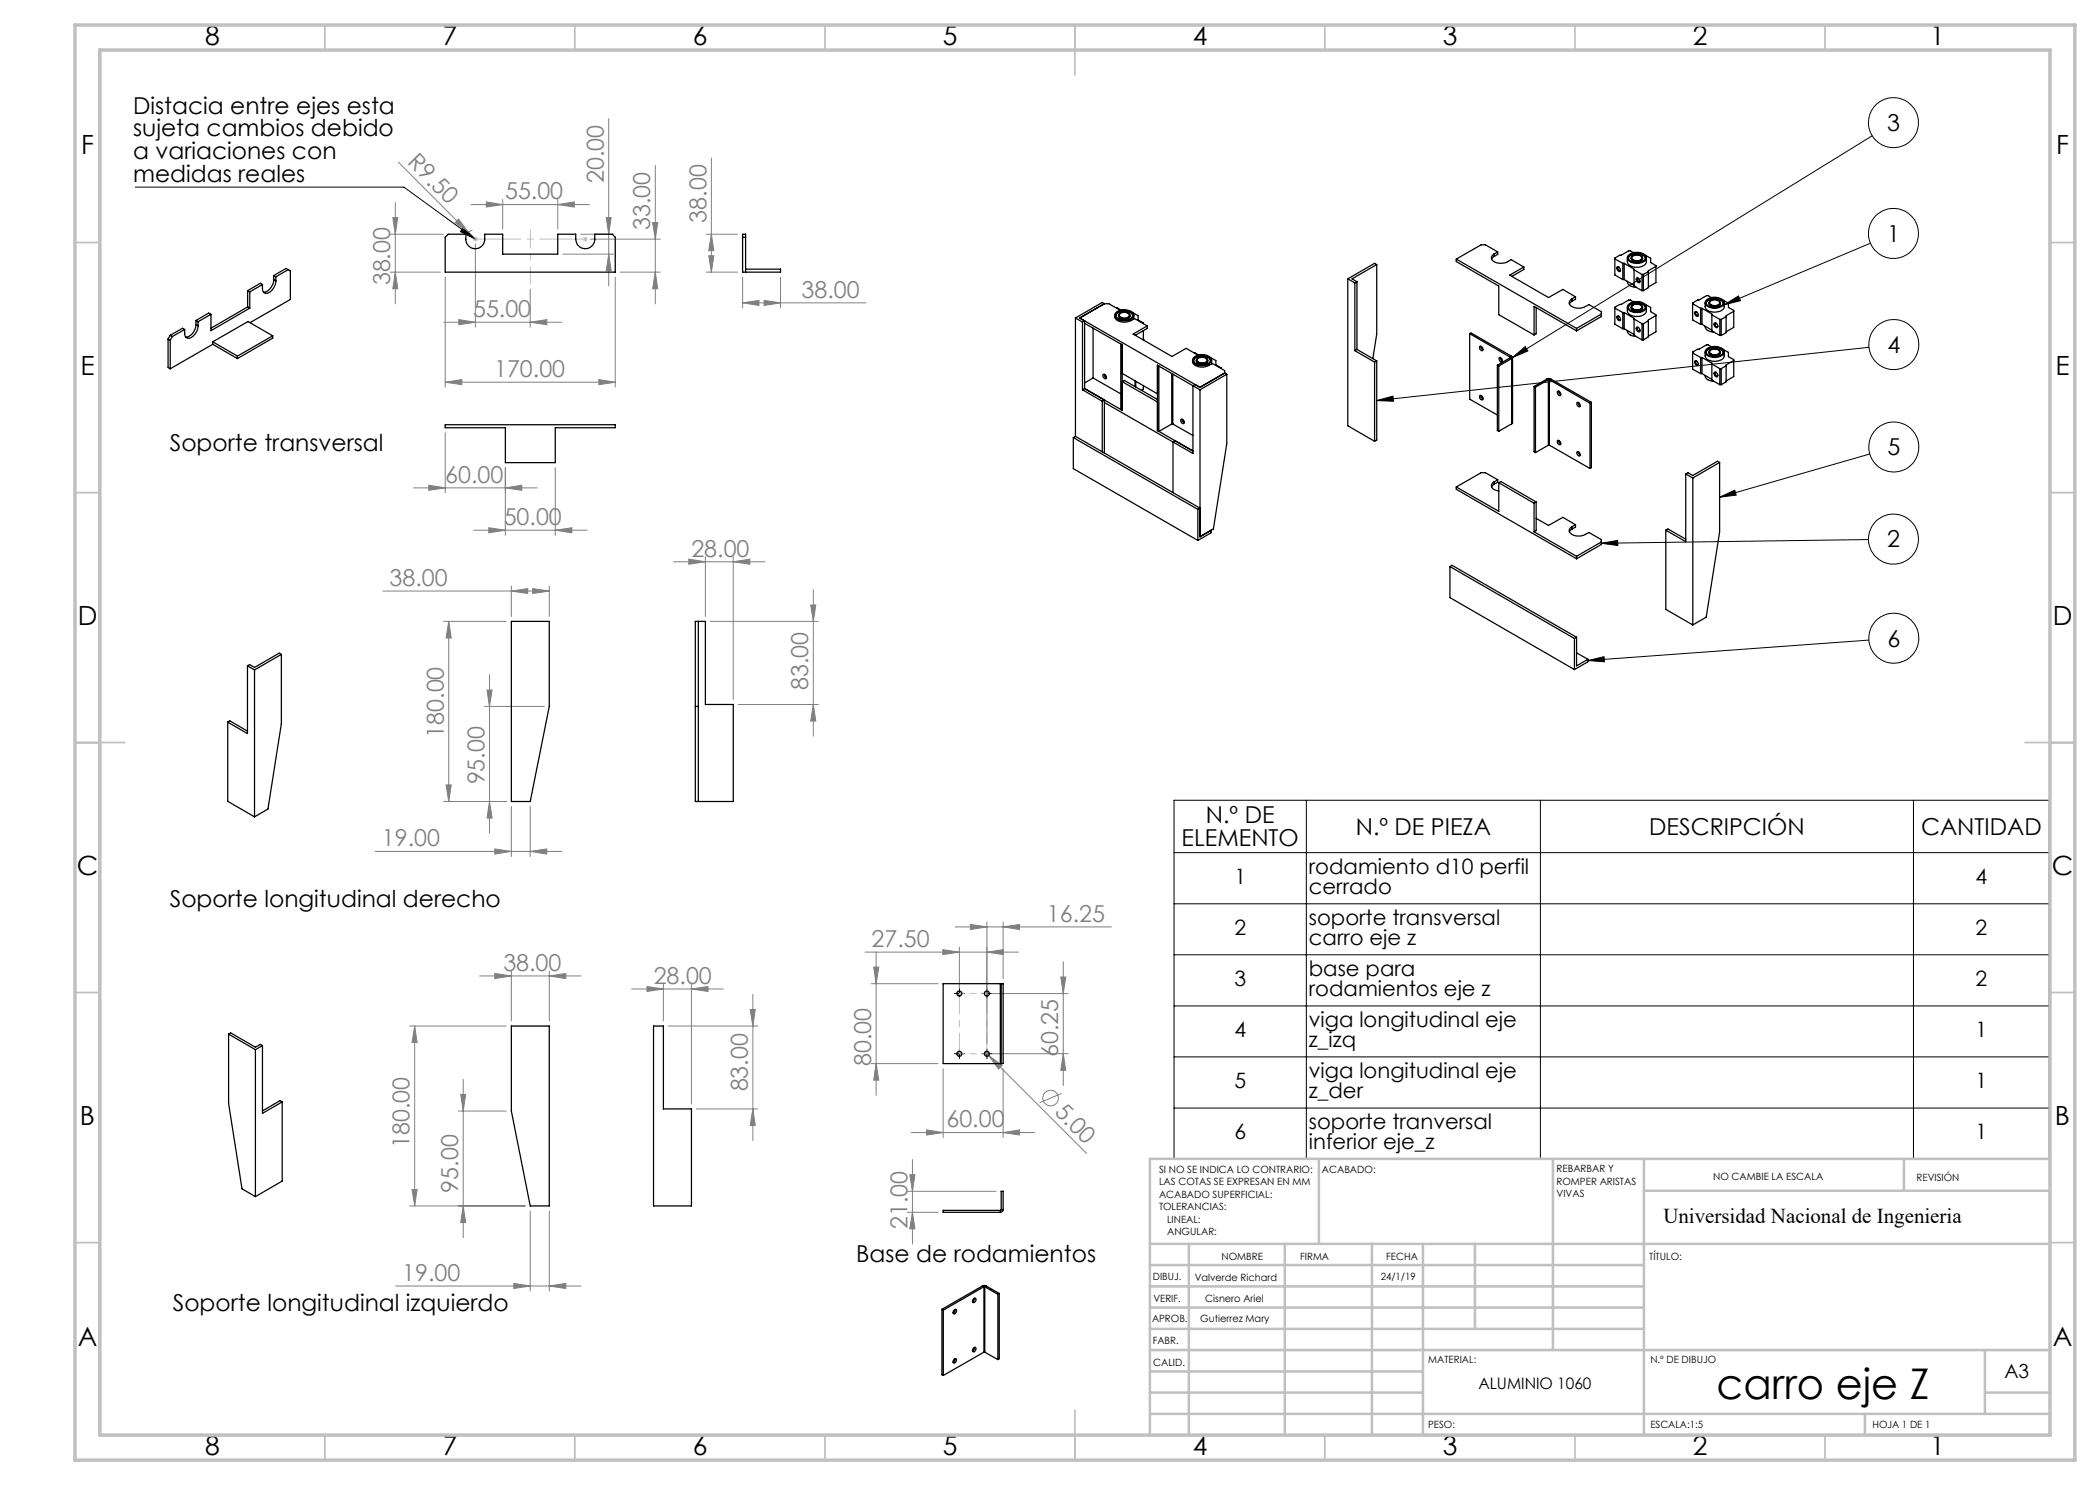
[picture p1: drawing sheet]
<svg xmlns="http://www.w3.org/2000/svg" width="420mm" height="297mm" viewBox="0 0 420 297" stroke-linecap="round" stroke-linejoin="round" font-family="sans-serif">
<g fill="none" stroke="#808080" stroke-width=".2">
<path d="M79.7 32.5l14 14M100.5 39.9v5.9M111.5 39.9v5.9M121.7 23.7v33.5M131.1 33.1v27.7M142.3 31.6v22.8M78.1 54.4h10M78.1 46.8h10.6M78.6 43.5h1l-.5 3.3zM79.1 40.5v20.3M79.1 54.4l.5 3.3h-1zM89 55.4v22"/>
<path d="M91.7 43.8l2 2.7-2.7-2zM93.7 46.5l1.4 1.3M94.2 40.9h23.7M94.5 46l-.5 .2-.6 .8M95.1 48.8v16.6M97.3 40.4l3.2 .5-3.2 .5zM106 57.9v7.5M111.5 40.9l3.4-.5v1zM112.6 50.8h10.1M116.2 46.8h6.5M118 47.8h14M121.2 43.5h1l-.5 3.3z"/>
<path d="M121.7 50.8l.5 3.3h-1zM123 55.4v22M124.1 54.4h7.9M130.5 44.5h1.1l-.5 3.3zM131.1 54.4l.5 3.3h-1.1zM141.3 54.4h6.2M141.3 46.8h6.2M141.7 51.1h1.1l-.5 3.3zM142.3 46.8l.5 3.3h-1.1zM148.5 55.4v6.2M156.1 55.4v6.2M88.7 64.4h23.7"/>
<path d="M89 76.4l3.4-.5v1zM89 76.4h34M91.8 63.9l3.3 .5-3.3 .5zM106 64.4l3.4-.5v1zM119.8 75.9l3.2 .5-3.2 .5zM148.5 60.6l3.3-.5v1zM148.5 60.6h24.7M152.8 60.1l3.3 .5-3.3 .5zM82.7 97.6h24.7M85.8 97l3.2 .6-3.2 .5zM89 86.5v12.1M101.1 93.5v13.6"/>
<path d="M101.1 97.6l3.3-.6v1.1zM111.1 93.5v13.6M76.6 118.2h33.3M94.7 106h22.7M97.8 105.5l3.3 .5-3.3 .6zM102.3 118.2l3.3-.5v1zM102.3 117.2v6.1M106.5 117.7l3.4 .5-3.4 .5zM109.9 117.2v6.1M111.1 106l3.3-.5v1.1zM134.7 112.4h18.3M137.8 111.8l3.3 .6-3.3 .5z"/>
<path d="M141.1 111.3v12M146.6 112.4l3.4-.6v1.1zM146.6 111.3v28.6M162.7 117.9v29.3M88.7 124.3h12.5M89.7 124.3v36M89.7 124.3l.5 3.3h-1zM97.4 138h1l-.5 3.3zM97.9 134.9v31.7M142.1 124.3h21.6M162.1 121h1.1l-.5 3.3zM89.2 157h1l-.5 3.3z"/>
<path d="M96.9 141.3h12M147.7 140.9h16M162.7 140.9l.5 3.3h-1.1zM75 170.3h37.4M88.7 160.3h12.5M97.9 160.3l.5 3.3h-1zM99 169.8l3.3 .5-3.3 .5zM102.3 161.3v10M106 170.3l3.4-.5v1zM106 161.3v10M95.9 195.2h20.3M99 194.7l3.3 .5-3.3 .5z"/>
<path d="M102.3 194.2v10M109.9 195.2l3.3-.5v1zM109.9 194.2v10M126.3 197.8h18.3M129.4 197.3l3.3 .5-3.3 .5zM132.7 196.8v7.4M138.3 197.8l3.3-.5v1zM138.3 196.8v24M150.6 198.9v29.2M173 190.4h30.7M174.2 196.7h13.4M174.7 193.4h1.1l-.6 3.3z"/>
<path d="M175.2 190.4v28.7M188.6 189.9l3.3 .5-3.3 .5zM191 185.4h31.3M191.9 189.4v8.3M194.1 184.9l3.3 .5-3.3 .5zM197.4 190.4l3.3-.5v1zM197.4 184.4v24.4M198.4 198.7h15.2M200.6 185.4l3.3-.5v1zM200.6 184.4v11.4M212.2 195.4h.9l-.4 3.3zM212.7 192.4v24.7"/>
<path d="M81.9 205.2h19.3M82.9 205.2v36M82.9 205.2l.5 3.3h-1zM92.1 218.9h1l-.5 3.3zM92.6 215.9v31.6M133.7 205.2h17.9M150 201.9h1.1l-.5 3.3zM174.2 212.7h13.4M175.2 212.7l.6 3.3h-1.1zM188.6 213.7v13.8M197 210.4l.7 .7M197.7 211.1l2.7 2-.7 .7z"/>
<path d="M197.7 211.1l19.6 19.6M198.4 210.7h15.2M200.6 213.7v13.8M212.3 218.7l-4.4 1.9M212.7 210.7l.4 3.4h-.9zM82.4 237.9h1l-.5 3.3zM91.7 222.2h9.5M139.3 221.8h12.3M150.6 221.8l.5 3.3h-1.1zM181.5 238.3h17.7M182 234.9h1l-.5 3.4zM182.3 226.5h24.7"/>
<path d="M182.5 231.9v16.9M185.3 226l3.3 .5-3.3 .5zM200.6 226.5l3.3-.5v1zM79.1 257.2h37.1M81.9 241.2h23.2M92.6 241.2l.5 3.3h-1zM102.8 256.7l3.2 .5-3.2 .5zM106 242.2v16M109.9 257.2l3.3-.5v1zM109.9 242.2v16M181.5 242.5h6.1M182.5 242.5l.5 3.3h-1z"/>
<circle cx="210.1" cy="219.6" r="1.56"/>
</g>
<g fill="none" stroke="#000" stroke-width=".2">
<path d="M27.1 37.4h53.7l14.3 10.4M374.4 27.2l-71.9 44.3M92.7 45.5l2.4 2.3-3-1.5zM374.1 48.6l-29.3 12.4M302.5 71.5l2.5-2.2 .6 .9zM344.8 61l2.9-1.8 .4 .9zM373.8 69.5l-98.5 10.6M275.3 80.1l3.3-.9 .1 1.1zM343.9 99.4l3.1-1.4 .2 1zM373.9 90.8l-30 8.6M320.3 108.7l3.2-.6 .1 1zM373.7 107.9l-53.4 .8"/>
<path d="M317.6 132.1l3.2-.8 .1 1.1zM373.8 128l-56.2 4.1M234.8 160.1h175v71.7h-175zM234.8 170.5h175M261.3 160.1v71.7M308.1 160.1v71.7M382.7 160.1v71.7M191.4 198.7h1M191.9 198.2v1M196.9 198.7h1M197.4 198.2v1M234.8 180.8h175"/>
<path d="M234.8 191h175M191.4 210.7h1M191.9 210.3v1M196.9 210.7h1M197.4 210.3v1M234.8 201.2h175M234.8 211.4h175M234.8 221.6h175"/>
<circle cx="378.7" cy="24.5" r="5"/>
<circle cx="378.7" cy="46.7" r="5"/>
<circle cx="378.8" cy="68.9" r="5"/>
<circle cx="378.8" cy="89.4" r="5"/>
<circle cx="378.7" cy="107.8" r="5"/>
<circle cx="378.8" cy="127.6" r="5"/>
</g>
<g fill="none" stroke="#c0c0c0" stroke-width=".2">
<path d="M94.5 47.8h1.1M94.7 47.5l.7 .7M95.1 47.3v1M95.4 47.5l-.7 .7M116.6 47.8h.9M116.7 47.5l.7 .7M117.1 47.3v1M117.4 47.5l-.7 .7M191.4 198.7h1M191.5 198.4l.7 .7M191.9 198.2v1M192.2 198.4l-.7 .7"/>
<path d="M196.9 198.7h1M197 198.4l.7 .7M197.4 198.2v1M197.7 198.4l-.7 .7M191.4 210.7h1M191.5 210.4l.7 .7M191.9 210.3v1M192.2 210.4l-.7 .7M196.9 210.7h1M197 210.4l.7 .7M197.4 210.3v1M197.7 210.4l-.7 .7"/>
</g>
<g fill="none" stroke="#000" stroke-width=".2" stroke-dasharray="15.2 1.3 1.3 1.3">
<path d="M191.4 198.7h-.5M191.9 198.2v-.5M191.9 199.2v.5M192.4 198.7h.5M196.9 198.7h-.5M197.4 198.2v-.5M197.4 199.2v.5M197.9 198.7h.5M191.4 210.7h-.5M191.9 210.2v-.5M191.9 211.2v.5M192.4 210.7h.5"/>
<path d="M196.9 210.7h-.5M197.4 210.2v-.5M197.4 211.2v.5M197.9 210.7h.5"/>
</g>
<path d="M106.1 56.8v-10.8" fill="none" stroke="#c0c0c0" stroke-width=".2" stroke-dasharray="15.2 1.3 1.3 1.3" stroke-dashoffset="11.7"/>
<path d="M95.1 47.8h22" fill="none" stroke="#c0c0c0" stroke-width=".2" stroke-dasharray="15.2 1.3 1.3 1.3" stroke-dashoffset="6.1"/>
<path d="M191.9 198.7v12M197.4 210.7v-12" fill="none" stroke="#c0c0c0" stroke-width=".2" stroke-dasharray="15.2 1.3 1.3 1.3" stroke-dashoffset="11.1"/>
<path d="M197.4 198.7h-5.5M191.9 210.7h5.5" fill="none" stroke="#c0c0c0" stroke-width=".2" stroke-dasharray="15.2 1.3 1.3 1.3" stroke-dashoffset="14.4"/>
<g fill="none" stroke="#c0c0c0" stroke-width=".35">
<path d="M65 5v5M115 5v5M165 5v5M215 5v10M265 5v5M315 5v5M365 5v5M15 48.5h5M410 48.5h5M15 98.5h5M410 98.5h5M15 148.5h10"/>
<path d="M405 148.5h10M15 198.5h5M410 198.5h5M15 248.5h5M410 248.5h5M65 287v5M115 287v5M165 287v5M215 282v10M265 287v5M315 287v5M365 287v5"/>
</g>
<g fill="none" stroke="#c0c0c0" stroke-width=".5">
<path d="M263.8 231.8v17M310.6 231.8v38.2M328.8 231.8v55.2M328.8 238.2h81.2M380.8 231.8v6.4M410 231.8h-180v55.2M230 248.8h180M230 257.3h98.8M230 253h98.8M237.8 248.8v38.2M257 248.8v38.2M274.4 248.8v38.2"/>
<path d="M284.6 248.8v38.2M295 248.8v17M230 265.8h98.8M230 261.5h98.8M230 278.5h54.6M230 274.3h54.6M230 270h180M397 278.5h13M397 270v12.8M230 282.8h180M373 282.8v4.2"/>
</g>
<path d="M15 5h400v287h-400zM20 10h390v277h-390z" fill="none" stroke="#c0c0c0" stroke-width=".7"/>
<path d="M302.5 71.5l2.5-2.2 .6 .9zM344.8 61l2.9-1.8 .4 .9zM275.3 80.1l3.3-.9 .1 1.1zM343.9 99.4l3.1-1.4 .2 1zM320.3 108.7l3.2-.6 .1 1zM317.6 132.1l3.2-.8 .1 1.1zM92.7 45.5l2.4 2.3-3-1.5z" fill="#000"/>
<g fill="#808080">
<path d="M91 44.5l.7-.7 2 2.7z"/>
<path d="M197.7 211.1l2.7 2-.7 .7z"/>
<path d="M91.8 63.9l3.3 .5-3.3 .5zM106 64.4l3.4-.5v1zM188.6 189.9l3.3 .5-3.3 .5zM197.4 190.4l3.3-.5v1z"/>
<path d="M130.5 44.5h1.1l-.5 3.3zM131.1 54.4l.5 3.3h-1.1zM212.2 195.4h.9l-.4 3.3zM212.7 210.7l.4 3.4h-.9z"/>
<path d="M200.6 185.4l3.3-.5v1zM194.1 184.9l3.3 .5-3.3 .5z"/>
<path d="M89 76.4l3.4-.5v1zM119.8 75.9l3.2 .5-3.2 .5zM148.5 60.6l3.3-.5v1zM152.8 60.1l3.3 .5-3.3 .5zM99 169.8l3.3 .5-3.3 .5zM106 170.3l3.4-.5v1zM102.3 118.2l3.3-.5v1zM106.5 117.7l3.4 .5-3.4 .5zM137.8 111.8l3.3 .6-3.3 .5zM146.6 112.4l3.4-.6v1.1zM99 194.7l3.3 .5-3.3 .5zM109.9 195.2l3.3-.5v1zM185.3 226l3.3 .5-3.3 .5zM200.6 226.5l3.3-.5v1z"/>
<path d="M102.8 256.7l3.2 .5-3.2 .5zM109.9 257.2l3.3-.5v1z"/>
<path d="M85.8 97l3.2 .6-3.2 .5zM101.1 97.6l3.3-.6v1.1z"/>
<path d="M97.3 40.4l3.2 .5-3.2 .5zM111.5 40.9l3.4-.5v1z"/>
<path d="M111.1 106l3.3-.5v1.1zM97.8 105.5l3.3 .5-3.3 .6z"/>
<path d="M175.2 212.7l.6 3.3h-1.1zM174.7 193.4h1.1l-.6 3.3zM182.5 242.5l.5 3.3h-1zM182 234.9h1l-.5 3.4z"/>
<path d="M121.7 50.8l.5 3.3h-1zM121.2 43.5h1l-.5 3.3z"/>
<path d="M78.6 43.5h1l-.5 3.3zM79.1 54.4l.5 3.3h-1zM142.3 46.8l.5 3.3h-1.1zM141.7 51.1h1.1l-.5 3.3zM89.7 124.3l.5 3.3h-1zM89.2 157h1l-.5 3.3zM97.4 138h1l-.5 3.3zM97.9 160.3l.5 3.3h-1zM162.1 121h1.1l-.5 3.3zM162.7 140.9l.5 3.3h-1.1zM82.9 205.2l.5 3.3h-1zM82.4 237.9h1l-.5 3.3zM92.1 218.9h1l-.5 3.3zM92.6 241.2l.5 3.3h-1zM150 201.9h1.1l-.5 3.3zM150.6 221.8l.5 3.3h-1.1z"/>
<path d="M129.4 197.3l3.3 .5-3.3 .5zM138.3 197.8l3.3-.5v1z"/>
</g>
<g fill="none" stroke="#000" stroke-width=".25">
<path d="M49.5 58.1l.5 .3M49.5 58.1v3.3M50 58.4v3.2M52.5 56.9l-2.5 1.5M52.5 56.9l-.4-.2-2.6 1.4M54.8 55.9a2.55 2.55 0 0 1-2.1 2.5M54.8 55.1l2.4-1.4 .9 .5v5.7l-8.1 4.6M54.8 55.9l.4 .3M54.8 55.1l.4 .2M54.8 55.1v.8M55.2 56.2a2.51 2.51 0 0 1-2.2 2.5 .88 .88 0 0 1-.5-1v-.8M55.2 55.3v.9"/>
<path d="M57.6 53.9l-2.4 1.4M89 47.4l.6-.6h3.6v1a1.89 1.89 0 0 0 1.9 1.9 1.89 1.89 0 0 0 1.8-1.9v-1h3.6v4h11v-4h3.6v1a1.91 1.91 0 0 0 2 1.9 1.91 1.91 0 0 0 1.9-1.9v-1h3.4l.6 .6v7h-34zM148.5 47.4h.6M149.1 53.8h7v.6h-7.6v-7.6h.6v7.6M269.6 55.8v29.4l5.3 3.1M269.6 55.8l1.4 .8M271 56.6v13.5M271.4 56.3l-.4 .3M271.4 56.3v13.6M275.3 52.9l-.4-.2-5.3 3.1M275.3 52.9l-4.9 2.9 1 .5M275.3 52.9v13.9l-.7 5"/>
<path d="M291.3 51.8v.5l8.5 4.9v5.7l7 4.1M291.3 51.8l24 13.9M298.8 50.8a.88 .88 0 0 0-.5 1 .88 .88 0 0 0 .8 .7 3.3 3.3 0 0 0 3.1-.6l2.6 1.5M298.8 51.3l-.5 .5M298.8 50.8v.5M299.5 50.4v.5l-.7 .4M299.5 50.4l-2.4-1.4h-.9l-4.9 2.8M299.5 50.4l-.7 .4M304.8 53.4l-2.9 1.6 7.8 4.5 2.9-1.6 2.5 1.5M304.8 53.4v.5l-2.4 1.4M314.4 59.8a.88 .88 0 0 0-.6 .9 .88 .88 0 0 0 .9 .8 3.2 3.2 0 0 0 3.1-.6l2.5 1.4v1l-5 2.9M314.4 59.8v.5"/>
<path d="M315.1 59.4v.5l-.7 .4M315.1 59.4l-.7 .4M323 51.8l1.6 .9M323.5 53.4a.6 .6 0 0 1 .5 .3 .6 .6 0 0 1 0 .6 .66 .66 0 0 1-.5-.9zM323.8 53.4a.36 .36 0 0 0-.2 .5 .36 .36 0 0 0 .5 .1M324.6 52.7h.2M324.6 52.7v3.2M324.6 55.9h.2M324.8 52.7l2 1.1v3.4l1.6 .9M324.8 55.9l2 1.1M324.8 52.7v3.2M325.5 51.6a1.72 1.72 0 0 0 2.3 1.8 1.48 1.48 0 0 0 1.5-1.8"/>
<path d="M325.5 56.3a1.46 1.46 0 0 0 1.7 1.2M325.6 51.1a2.53 2.53 0 0 1 3.6 .3 1.28 1.28 0 0 1-1.4 1.2 1.9 1.9 0 0 1-2.3-1zM325.7 51.6a2.06 2.06 0 0 1 3.4 0M325.9 51.1a2.19 2.19 0 0 1 3.2 .3 1.48 1.48 0 0 1-2 1.1 1.16 1.16 0 0 1-1.4-1.2zM326.2 51.6a1.14 1.14 0 0 0 1.8 .7l.5-.4v-.3M326.4 51.2a1.43 1.43 0 0 1 2.1 .3 1.32 1.32 0 0 1-2.3 .2zM326.5 51.3a1.34 1.34 0 0 1 1.9 .2 1.13 1.13 0 0 1-2 .2zM326.7 50.5l-.6-.3h-.3l-2.8 1.4v3.4l1.6 .9M326.8 54l1.6 .9M327.3 55.6a.6 .6 0 0 1 .6 .3 .6 .6 0 0 1 0 .6 .65 .65 0 0 1-.6-.9zM327.7 55.7h-.1a.34 .34 0 0 0-.1 .4 .34 .34 0 0 0 .5 .1M328.4 54.9h.3"/>
<path d="M328.4 58.1h.3M328.4 54.9v3.2M328.7 54.9v3.2M329 51l1.1 .6v.9l1.1 .6v3.4l-1.5 .9M329.7 54.3l-1 .6M331.2 53.3l-1.5 .8v3.4l-1 .6M341.3 59.9a2.58 2.58 0 0 1 3.5 .4 1.28 1.28 0 0 1-1.5 1.3 1.98 1.98 0 0 1-2.3-1zM342.3 59.5l-.7-.4h-.3l-2.8 1.5v3.4l1.6 .9M33.6 67.8l.4 .2M33.6 67.8v5.7l.4 .3M34 68v5.8M34 67.1l-.4 .7"/>
<path d="M34 67.1l.5 .2M34.5 67.3l-.5 .7M36.9 65.9l-2.4 1.4M36.9 65.9l-.4-.3-2.5 1.5M39.2 64.9a2.55 2.55 0 0 1-2.1 2.5M39.2 64.9l.4 .3M39.2 64.1l.4 .2M39.2 64.1v.8M39.6 65.2a2.57 2.57 0 0 1-2 2.5 .82 .82 0 0 1-.7-1v-.8M39.6 64.3v.9M42.2 62.9l-2.6 1.4M42.2 62.9l-.5-.3-2.5 1.5"/>
<path d="M42.5 68.4v.5M42.5 68.9l-8.5 4.9M42.5 68.4l5 2.8M42.5 68.9l5 2.8M47.5 71.2v.5M49.5 61.4l.5 .2M49.5 61.4l-7.3 4.2M50 61.6l-7.8 4.5v-3.2M54.5 67.2l-4.9-2.9-7.1 4.1M54.5 67.2l-7 4M54.5 67.2v.4l-7 4.1M215.1 63.6v23.7"/>
<path d="M215.1 63.6l1.4 .8M215.9 63.6l1 .6M215.9 63.6l24.1 13.9M216.5 64.4v13.6M216.5 78l4 2.3M216.9 64.2l-.4 .2M216.9 77.7l-.4 .3M216.9 64.2v13.5M216.9 77.7l7.5 4.4M216.9 64.7l7.5 4.3M218.6 75.6l5.6 3.2M218.6 65.6v10"/>
<path d="M218.6 75.6l-1.7 1M220.7 74.9a.52 .52 0 0 1 .5 .3 .52 .52 0 0 1-.1 .6l-.4-.3-.1-.4zM220.9 74.9v.4l.4 .3M220.9 60.7l-.4-.2-5.4 3.1M220.9 60.7l-5 2.9M220.9 60.7h.9l2.2 1.4M221 75l.3 .4M223 63a1.34 1.34 0 0 0 1.5 1.4l1.1-.1 1.3-.6 2.5 1.5M223.1 62.6a2.53 2.53 0 0 1 3.6 .2 1.28 1.28 0 0 1-1.5 1.3 1.94 1.94 0 0 1-2.2-1.1zM223.2 63.1a2.04 2.04 0 0 1 2.9-.6l.5 .6M223.3 61.6l.9 .4M223.3 62.6a2.19 2.19 0 0 1 3.2 .3 1.28 1.28 0 0 1-1.6 1.1 1.47 1.47 0 0 1-1.7-1z"/>
<path d="M223.7 63a1.27 1.27 0 0 0 1 .9 1.27 1.27 0 0 0 1.3-.5v-.4M223.8 62.8a1.44 1.44 0 0 1 2.2 .2 1.36 1.36 0 0 1-2.2 .3zM224 62.7a1.15 1.15 0 0 1 1.8 .4 1.2 1.2 0 0 1-2-.1zM224.4 69l-.2-.2v13.1l.2 .2M224.4 69v13.1M224.4 74.7l7.1 4.1M226.5 62.5l1.1 .6v.9l1.1 .6v.1M226.8 63v.8M227 76.2v1.1M227.1 67v.1M227.2 76.3v1.1M228.7 68h.1"/>
<path d="M228.7 66.1v1.9M228.7 77.1v.7l-.4 .3M229.4 65.2l-2.8 1.6 7.8 4.5 2.8-1.6 2.4 1.3M229.4 65.2v.5l-2.4 1.4M231.5 73.1l.3 .1v13.1M231.5 73.1v13M231.5 79.9l-6.6-3.8-.5 .2 7.1 4.1M231.5 73.1l7.1 4M234.4 74.7v10.1M234.6 74.8v10M238.5 72a1.38 1.38 0 0 0 1.5 1.4l1.1-.1 1.4-.6 2.4 1.4v.5M238.6 77.1v13.6l-17.7-10.2"/>
<path d="M238.6 77.1l1.4 .9M238.6 77.1l.4-.2 1 .6M238.7 71.6a2.53 2.53 0 0 1 3.6 .2 1.47 1.47 0 0 1-1.9 1.3 1.69 1.69 0 0 1-1.9-1.1zM238.7 72.1a2.08 2.08 0 0 1 2.9-.6l.5 .6M238.9 70.6l.8 .4M238.9 71.6a2.19 2.19 0 0 1 3.2 .3 1.32 1.32 0 0 1-1.6 1.1 1.45 1.45 0 0 1-1.8-1zM239.3 72a1.27 1.27 0 0 0 1 .9 1.27 1.27 0 0 0 1.2-.5v-.4M239.5 71.6a1.43 1.43 0 0 1 2 .4 1.36 1.36 0 0 1-2.1 .3l-.1-.3zM239.6 71.7a1.15 1.15 0 0 1 1.8 .4 1.23 1.23 0 0 1-2-.1zM242 71.5l1.2 .6v.9l1 .7M242.3 72v.8M244.9 74.6l-4.9 2.9"/>
<path d="M244.9 74.6l.5 .3M245.4 74.9v13.8l-2.7 17.1-2.7 1.5v-29.3M245.4 74.9l-5.4 3.1M271 70.1l3.9 2.3M271.4 69.9l-.4 .2M271.4 69.9l3.9 2.3M274.9 72.4v15.9M275.3 72.2v15.8l-.4 .3M275.3 72.2l-.4 .2M293.9 66.7l.3-.1 8.1 4.7M293.9 66.7l8.1 4.7M293.9 66.7v13.1l5.6 3.2"/>
<path d="M296 69.2a.52 .52 0 0 1 .5 .4 .52 .52 0 0 1-.1 .6l-.4-.4zM296 79.1a.5 .5 0 0 1 .5 .3 .5 .5 0 0 1-.1 .6l-.4-.3zM296.2 69.2l.1 .5 .3 .3M296.2 79.1l.1 .4 .3 .3M299.5 73.1l.3 .1M299.5 73.1v13l.3 .2M299.8 73.2v13.1M299.9 71.5a.51 .51 0 0 1 .5 .3 .51 .51 0 0 1-.1 .6l-.4-.3-.1-.4zM300.1 71.5l.1 .4 .3 .3M302 71.4v.1M302 71.5l-2.5 1.6M302 71.5l.3 .2"/>
<path d="M302.3 71.3a.24 .24 0 0 1 .2 .2 .24 .24 0 0 1-.2 .2M302.3 71.7l-2.5 1.5M302.3 71.7v13.1M302.3 71.3l-.3 .1M302.5 71.5v13.1l-.2 .2M306.8 77.3l.3 .1M306.8 77.3v13l.3 .2M307.1 77.4v13.1M307.2 61.5v5.2l-.4 .3M309.4 75.8l.3-.1 .5 .1M309.4 75.8l-2.6 1.5M309.4 75.8l.3 .1"/>
<path d="M309.7 75.9h.2M309.7 75.9l-2.6 1.5M309.7 75.9v13.1M309.9 75.9l8.1 4.7M309.9 75.9v13.1M310.2 75.8l8.1 4.7M310.2 75.8l-.3 .1M311.5 78.3a.47 .47 0 0 1 .6 .2 .47 .47 0 0 1-.2 .6l-.4-.3zM311.7 78.2l.1 .5 .3 .2M314.4 60.3l-.5 .5M315.3 65.7v.5M315.3 66.2l-8.5-4.9v5.7"/>
<path d="M320.3 62.8l-5 2.9M323 61.6l1.6 .9M323.4 63.3a.53 .53 0 0 1 .6 .2 .53 .53 0 0 1 0 .6h-.3l-.2-.3zM323.8 63.2h-.1a.37 .37 0 0 0-.1 .5 .37 .37 0 0 0 .5 .2v-.1M324.6 62.5v3.3M324.6 62.5h.2M324.6 65.8h.2M324.8 62.5l2 1.2v3.4l1.6 .9M324.8 62.5v3.3M324.8 65.8l2 1.1M325.5 61.4a1.72 1.72 0 0 0 2.3 1.9 1.48 1.48 0 0 0 1.5-1.9M325.5 66.1a1.36 1.36 0 0 0 1.5 1.2h.2"/>
<path d="M325.6 61a2.53 2.53 0 0 1 3.6 .2 1.28 1.28 0 0 1-1.4 1.3 1.9 1.9 0 0 1-2.3-1.1zM325.7 61.5a2.06 2.06 0 0 1 3.4 0M325.9 61a2.23 2.23 0 0 1 3.2 .2 1.47 1.47 0 0 1-2 1.2 1.16 1.16 0 0 1-1.4-1.2zM326.2 61.4a1.14 1.14 0 0 0 1.8 .7l.5-.4v-.3M326.4 61a1.43 1.43 0 0 1 2.1 .4 1.36 1.36 0 0 1-2.2 .3l-.1-.4zM326.5 61.1a1.34 1.34 0 0 1 1.9 .2 1.04 1.04 0 0 1-1.7 .5 .39 .39 0 0 1-.3-.3 .39 .39 0 0 1 .1-.4zM326.7 60.4l-.6-.4h-.3l-2.8 1.5v3.3l1.6 1M326.8 63.8l1.6 .9M327.3 65.4a.6 .6 0 0 1 .6 .3 .6 .6 0 0 1 0 .7 .65 .65 0 0 1-.6-1zM327.7 65.5h-.1a.36 .36 0 0 0-.1 .5 .36 .36 0 0 0 .5 .1M328.4 64.7v3.3M328.4 68h.3"/>
<path d="M328.4 64.7h.3M328.7 64.7v3.3M329 60.9l1.1 .6v.8l1.1 .7v3.4l-1.5 .8M329.7 64.2l-1 .5M331.2 63.1l-1.5 .9v3.4l-1 .6M338.5 60.7l1.6 1M338.5 70.6l1.6 .9M339 62.3a.6 .6 0 0 1 .6 .4 .6 .6 0 0 1-.1 .6 .66 .66 0 0 1-.5-1zM339 72.2a.6 .6 0 0 1 .6 .3 .6 .6 0 0 1-.1 .6 .66 .66 0 0 1-.5-.9zM339.3 62.4a.36 .36 0 0 0-.1 .5 .36 .36 0 0 0 .5 .1M339.3 72.2a.32 .32 0 0 0-.1 .5 .32 .32 0 0 0 .5 .1M340.1 61.7h.3"/>
<path d="M340.1 61.7v3.2M340.1 71.5v3.2M340.1 64.9h.3M340.1 71.5h.3M340.1 74.7h.3M340.4 61.7l2 1.1v3.4l1.6 .9M340.4 71.5l2 1.1v3.4l1.6 .9M340.4 64.9l2 1.1M340.4 61.7v3.2M340.4 71.5v3.2M340.4 74.7l2 1.2M341 60.6a1.43 1.43 0 0 0 1.5 1.8 1.9 1.9 0 0 0 2.3-1.1v-.7"/>
<path d="M341 65.3a1.36 1.36 0 0 0 1.5 1.1h.3M341 70.4a1.45 1.45 0 0 0 1.5 1.8 2.24 2.24 0 0 0 2.3-.8v-1M341 75.1a1.36 1.36 0 0 0 1.5 1.2h.3M341.2 60.6a2.02 2.02 0 0 1 3.4 0M341.2 70.5a2.04 2.04 0 0 1 2.9-.7l.5 .7M341.3 69.8a2.58 2.58 0 0 1 3.5 .4 1.28 1.28 0 0 1-1.5 1.3 1.94 1.94 0 0 1-2.3-1.1zM341.4 60.1a2.23 2.23 0 0 1 3.2 .3 1.34 1.34 0 0 1-1.6 1.1 1.47 1.47 0 0 1-1.8-1zM341.4 70a2.23 2.23 0 0 1 3.2 .2 1.34 1.34 0 0 1-1.6 1.2 1.47 1.47 0 0 1-1.8-1.1zM341.8 60.6v.1a1.21 1.21 0 0 0 1.8 .6l.4-.3 .1-.4M341.8 70.4a.93 .93 0 0 0 1.2 .8l1-.3 .1-.5M342 60.2a1.43 1.43 0 0 1 2.1 .3 1.36 1.36 0 0 1-2.2 .3l-.1-.3zM342 70a1.37 1.37 0 0 1 2.1 .4 1.36 1.36 0 0 1-2.2 .3l-.1-.4z"/>
<path d="M342.1 60.3a1.12 1.12 0 0 1 1.8 .3 1.26 1.26 0 0 1-2 .1zM342.1 70.1a1.15 1.15 0 0 1 1.8 .4 1.17 1.17 0 0 1-2-.1zM342.3 69.4l-.7-.4h-.3l-2.8 1.4v3.4l1.6 .9M342.4 63l1.6 .9M342.4 72.8l1.6 .9M342.9 64.6a.6 .6 0 0 1 .6 .3 .6 .6 0 0 1-.1 .6 .65 .65 0 0 1-.5-.9zM342.9 74.4a.6 .6 0 0 1 .6 .3 .6 .6 0 0 1-.1 .7 .65 .65 0 0 1-.5-1zM343.2 64.7a.32 .32 0 0 0-.1 .4 .32 .32 0 0 0 .5 .1M343.2 74.5a.36 .36 0 0 0-.2 .5 .36 .36 0 0 0 .5 .1l.1-.1M344 63.9h.2M344 67.1h.2M344 63.9v3.2"/>
<path d="M344 73.7v3.2M344 73.7h.2M344 76.9h.2M344.2 63.9v3.2M344.2 73.7v3.2M344.6 60l1.1 .6v.9l1 .6v3.4l-1.5 .9M344.6 69.8l1.1 .7v.8l1 .6v3.4l-1.5 .9M345.2 63.3l-1 .6M345.2 73.2l-1 .5M346.7 62.3l-1.5 .8v3.4l-1 .6M346.7 72.1l-1.5 .9v3.4l-1 .5M89 84.9h34v.6h-11.9v7h-10v-7h-12.1z"/>
<path d="M214.7 87.5l24.9 14.4M214.7 87.5v6.2l24.9 14.4M215.1 87.3l24.9 14.3-.4 .3M215.1 87.3l-.4 .2M220.5 80.3v10.1M220.5 80.3l.4-.3v10.6M231.5 86.1l7.1 4.1-3.6-2-.4 .2v10.1M231.5 86.1l.3 .2M234.4 84.8h.2M234.4 84.8l-2.6 1.5M234.5 84.8h-.2M234.6 84.8l4 2.3"/>
<path d="M236.2 83.9a.5 .5 0 0 1 .6 .2 .5 .5 0 0 1-.2 .6l-.4-.3-.1-.3zM236.4 83.9l.1 .4 .3 .3M236.6 84l.2 .3M291.3 97.4v.5l24 13.9M298.8 96.4a.85 .85 0 0 0-.5 .9 .85 .85 0 0 0 .8 .7l.7 .2M298.8 96.8l-.5 .6M298.8 96.4v.4M299.5 96l-.7 .4M299.5 96l-2.4-1.5h-.9l-4.9 2.9M299.5 96v.4l-.7 .4M299.8 96.6v5.7l-8.5-4.9M299.8 96.6l7 4"/>
<path d="M299.8 96.6l.4-.3 7 4.1M302.3 84.8l-2.5 1.5M309.7 89h.2M309.7 89l-2.6 1.5M309.9 89l8.1 4.7M311.5 88.2a.47 .47 0 0 1 .6 .2 .47 .47 0 0 1-.2 .6l-.4-.4zM311.7 88.1l.1 .4 .3 .3M315.4 90.4a.47 .47 0 0 1 .5 .2 .47 .47 0 0 1-.1 .6l-.3-.3zM315.4 80.6a.47 .47 0 0 1 .5 .2 .47 .47 0 0 1-.1 .6l-.3-.3zM315.6 80.5l.1 .4 .4 .3M315.6 90.3l.1 .4 .4 .3M318 80.6v13.1"/>
<path d="M318.3 80.5l-.3 .1M318.3 80.5v13l-.3 .2M337.1 94.8v13.5l-3.9-2.3M337.1 94.8l1.5 .8M338.6 95.6v29.4M343.9 92.5l-5.3 3.1M343.9 92.5v13.9l-2.7 17-2.6 1.6M343.9 92.5l-.4-.3-4.9 2.9-1-.6-.5 .3M239.6 101.9v6.2M242.3 106v.5l-2.7 1.6M290 113.3l24.9 14.4M290 113.3v6.2l24.9 14.4"/>
<path d="M290 113.3l.4-.2 24.9 14.4M306.8 100.6v5.8M306.8 106.4l8.5 4.9M307.2 103.7l2.5 1.4 2.9-1.6 2.5 1.4M307.2 100.4v5.7l-.4 .3M307.2 100.4l-.4 .2M314.4 105.3a.88 .88 0 0 0-.6 1 .88 .88 0 0 0 .9 .7 3.2 3.2 0 0 0 3.1-.5l2.5 1.4v1l-5 2.9M314.4 105.8l-.5 .6M314.4 105.3v.5M315.1 104.9l-.7 .4M315.1 104.9v.5l-.7 .4M315.3 111.3v.5"/>
<path d="M320.3 108.4l-5 2.9M333.2 106v15.9l5.4 3.1M333.2 106l.4-.2 3.5 2M49.5 133.2l1.4 .8M49.5 133.2v13.5l-4-2.3M50.9 134v29.4M56.3 130.9l-5.4 3.1M56.3 130.9v13.9l-2.7 17-2.7 1.6M56.3 130.9l-.5-.3-4.9 2.9-1-.6-.4 .3M102.3 124.3h7.6v17l-3.9 19h-3.7zM139.1 124.3h2v16.6h5.5v19.4h-7.5zM139.7 124.3v36"/>
<path d="M314.9 127.7v6.2M315.3 127.5l-.4 .2M315.3 127.5v5.7l2.3-1.3M315.3 130.6l2.3 1.3M317.6 131.9v.5l-2.7 1.5M45.5 144.4v15.9l5.4 3.1M45.5 144.4l.5-.2 3.5 2M139.1 141.3h.6M200.1 196.7h.1M200.1 196.7h-11.5v16h11.5M200.1 196.7v16M200.2 196.7h.4v16h-.4"/>
<path d="M200.2 196.7v16M45.7 206.8v13.9l2.7 17.1 2.7 1.5M45.7 206.8l5.4 3.1M45.7 206.8l.4-.2 5 2.8 1-.5 .4 .2M51.1 209.9v29.4M52.5 209.1v13.6l3.9-2.3M52.5 209.1l-1.4 .8M102.3 205.2h7.6v36h-3.9l-3.7-19zM130.7 205.2h2v16.6h5.6v19.4h-7.6zM200.1 212.7h.1M56.4 220.4v15.8l-5.3 3.1M56.4 220.4l-.4-.3-3.5 2.1"/>
<path d="M194.7 259.8a.31 .31 0 0 1 .5-.1 .31 .31 0 0 1-.1 .5v.1a.33 .33 0 0 1-.5 .2 .33 .33 0 0 1 0-.6zM194.9 259.6l-.1 .5-.3 .2M196.5 257.2l.2-.1 .5 .1M196.5 257.2l-8.1 4.7M196.5 257.2l.3 .1M196.8 257.3h.2M196.8 257.3l-8.1 4.7M196.8 257.3v13.1M197 257.3v13.1M197 257.3l2.6 1.6M197.2 257.2l2.6 1.5M197.2 257.2l-.2 .1"/>
<path d="M199.6 258.9v13M199.8 258.7l-.2 .2M199.8 258.7v13l-.2 .2M200.1 242.1v.4M200.1 242.1h-11.5v.4h11.5M200.2 241.9l-.1 .2M200.2 241.9v-3.6h.4v3.6M200.2 241.9h.4M200.6 241.9l-.2 .5-.3 .1M188.4 261.9l.3 .1M188.4 261.9v13.1l.3 .1M188.7 262v13.1"/>
<path d="M190.7 262.1a.31 .31 0 0 1 .5-.2 .31 .31 0 0 1 0 .5v.1a.32 .32 0 0 1-.5 .2 .32 .32 0 0 1 0-.5zM190.8 271.9a.3 .3 0 0 1 .5-.1 .3 .3 0 0 1-.1 .5 .32 .32 0 0 1-.5 .3 .32 .32 0 0 1 0-.6zM191 261.9l-.1 .5-.3 .2M191 271.7l-.1 .5-.3 .2M194.7 269.6a.31 .31 0 0 1 .5 0 .31 .31 0 0 1-.1 .4 .35 .35 0 0 1-.5 .3 .35 .35 0 0 1 .1-.6zM194.9 269.5l-.1 .5-.3 .2M196.8 270.4h.2M196.8 270.4l-8.1 4.7M197 270.4l2.6 1.5"/>
<circle cx="191.9" cy="198.7" r=".51"/>
<circle cx="197.4" cy="198.7" r=".5"/>
<circle cx="191.9" cy="210.8" r=".51"/>
<circle cx="197.4" cy="210.8" r=".5"/>
</g>
<text font-size="8.5" x="343.3" y="279.7">carro eje Z</text>
<g font-size="5.3">
<text x="41" y="9">8</text>
<text x="88.5" y="9">7</text>
<text x="138.5" y="9">6</text>
<text x="188.5" y="9">5</text>
<text x="238.5" y="9">4</text>
<text x="288.5" y="9">3</text>
<text x="338.5" y="9">2</text>
<text x="386" y="9">1</text>
<text x="16.2" y="30.8">F</text>
<text x="411.2" y="30.8">F</text>
<text x="16.1" y="75">E</text>
<text x="411.1" y="75">E</text>
<text x="15.5" y="125">D</text>
<text x="410.5" y="125">D</text>
<text x="15.4" y="175">C</text>
<text x="410.4" y="175">C</text>
<text x="16" y="225">B</text>
<text x="411" y="225">B</text>
<text x="15.5" y="269.3">A</text>
<text x="410.5" y="269.3">A</text>
<text x="41" y="291">8</text>
<text x="88.5" y="291">7</text>
<text x="138.5" y="291">6</text>
<text x="188.5" y="291">5</text>
<text x="238.5" y="291">4</text>
<text x="288.5" y="291">3</text>
<text x="338.5" y="291">2</text>
<text x="386" y="291">1</text>
</g>
<g font-size="4.7">
<text x="26.6" y="22.7">Distacia entre ejes esta</text>
<text x="26.6" y="27.3">sujeta cambios debido</text>
<text x="377.4" y="26.2">3</text>
<text x="26.6" y="31.8">a variaciones con</text>
<text x="26.6" y="36.3">medidas reales</text>
<text x="377.4" y="48.4">1</text>
<text x="377.5" y="70.6">4</text>
<text x="33.9" y="90.2">Soporte transversal</text>
<text x="377.5" y="91.1">5</text>
<text x="377.4" y="109.5">2</text>
<text x="377.5" y="129.3">6</text>
<text x="241.2" y="164.7">N.º DE</text>
<text x="271.2" y="167">N.º DE PIEZA</text>
<text x="329.9" y="167">DESCRIPCIÓN</text>
<text x="384.2" y="167">CANTIDAD</text>
<text x="236.3" y="169.2">ELEMENTO</text>
<text x="33.9" y="181.5">Soporte longitudinal derecho</text>
<text x="171.2" y="252.4">Base de rodamientos</text>
<text x="34.5" y="262.3">Soporte longitudinal izquierdo</text>
</g>
<g font-size="4.7" fill="#808080">
<text x="81.3" y="32.7" transform="rotate(45 81.3 32.7)">R9.50</text>
<text x="101" y="39.9">55.00</text>
<text x="120.7" y="36.6" transform="rotate(-90 120.7 36.6)">20.00</text>
<text x="130.1" y="46" transform="rotate(-90 130.1 46)">33.00</text>
<text x="141.3" y="44.5" transform="rotate(-90 141.3 44.5)">38.00</text>
<text x="78.1" y="57.1" transform="rotate(-90 78.1 57.1)">38.00</text>
<text x="160.3" y="59.6">38.00</text>
<text x="94.6" y="63.4">55.00</text>
<text x="98.8" y="75.4">170.00</text>
<text x="89.1" y="96.5">60.00</text>
<text x="100.7" y="105">50.00</text>
<text x="138.3" y="111.3">28.00</text>
<text x="77.9" y="117.2">38.00</text>
<text x="161.7" y="138.1" transform="rotate(-90 161.7 138.1)">83.00</text>
<text x="88.7" y="147.5" transform="rotate(-90 88.7 147.5)">180.00</text>
<text x="96.9" y="156.9" transform="rotate(-90 96.9 156.9)">95.00</text>
<text x="76.4" y="169.3">19.00</text>
<text x="209.4" y="184.4">16.25</text>
<text x="174.3" y="189.4">27.50</text>
<text x="100.7" y="194.2">38.00</text>
<text x="130.7" y="196.8">28.00</text>
<text x="174.2" y="213.2" transform="rotate(-90 174.2 213.2)">80.00</text>
<text x="211.7" y="211.4" transform="rotate(-90 211.7 211.4)">60.25</text>
<text x="149.6" y="218.3" transform="rotate(-90 149.6 218.3)">83.00</text>
<text x="189.3" y="225.5">60.00</text>
<text x="210.7" y="222.6" transform="rotate(45 210.7 222.6)">5.00</text>
<text x="81.9" y="229.6" transform="rotate(-90 81.9 229.6)">180.00</text>
<text x="91.6" y="238.5" transform="rotate(-90 91.6 238.5)">95.00</text>
<text x="181.5" y="245.8" transform="rotate(-90 181.5 245.8)">21.00</text>
<text x="80.5" y="256.2">19.00</text>
</g>
<g font-size="4.2">
<text x="246.9" y="176.8">1</text>
<text x="261.8" y="174.7">rodamiento d10 perfil</text>
<text x="261.8" y="178.8">cerrado</text>
<text x="395.1" y="176.8">4</text>
<text x="261.8" y="184.9">soporte transversal</text>
<text x="246.9" y="187">2</text>
<text x="261.8" y="189">carro eje z</text>
<text x="395.1" y="187">2</text>
<text x="246.9" y="197.2">3</text>
<text x="261.8" y="195.1">base para</text>
<text x="395.1" y="197.2">2</text>
<text x="261.8" y="199.2">rodamientos eje z</text>
<text x="246.9" y="207.4">4</text>
<text x="261.8" y="205.3">viga longitudinal eje</text>
<text x="261.8" y="209.5">z_izq</text>
<text x="395.1" y="207.4">1</text>
<text x="261.8" y="215.6">viga longitudinal eje</text>
<text x="246.9" y="217.6">5</text>
<text x="261.8" y="219.7">z_der</text>
<text x="395.1" y="217.6">1</text>
<text x="246.9" y="227.8">6</text>
<text x="261.8" y="225.8">soporte tranversal</text>
<text x="395.1" y="227.8">1</text>
<text x="261.8" y="229.9">inferior eje_z</text>
<text x="332.7" y="244.7">Universidad Nacional de Ingenieria</text>
</g>
<text font-size="3.9" x="400.9" y="275.5">A3</text>
<text font-size="3.2" x="295.7" y="277.9">ALUMINIO 1060</text>
<g font-size="2">
<text x="231.8" y="234.6">SI NO SE INDICA LO CONTRARIO:</text>
<text x="231.8" y="237.1">LAS COTAS SE EXPRESAN EN MM</text>
<text x="231.8" y="239.6">ACABADO SUPERFICIAL:</text>
<text x="264.4" y="234.6">ACABADO:</text>
<text x="311.3" y="234.5">REBARBAR Y</text>
<text x="311.3" y="237">ROMPER ARISTAS</text>
<text x="311.3" y="239.5">VIVAS</text>
<text x="342.6" y="236">NO CAMBIE LA ESCALA</text>
<text x="383.3" y="236.2">REVISIÓN</text>
<text x="231.8" y="242.1">TOLERANCIAS:</text>
<text x="233.4" y="244.6">LINEAL:</text>
<text x="233.4" y="247.1">ANGULAR:</text>
<text x="244.3" y="252">NOMBRE</text>
<text x="260" y="251.9">FIRMA</text>
<text x="277.2" y="251.9">FECHA</text>
<text x="329.9" y="251.9">TÍTULO:</text>
<text x="230.6" y="256.1">DIBUJ.</text>
<text x="238.9" y="256.1">Valverde Richard</text>
<text x="276.1" y="255.9">24/1/19</text>
<text x="230.7" y="260.3">VERIF.</text>
<text x="241.1" y="260.3">Cisnero Ariel</text>
<text x="230.4" y="264.4">APROB.</text>
<text x="230.5" y="268.8">FABR.</text>
<text x="240" y="264.4">Gutierrez Mary</text>
<text x="230.7" y="273.1">CALID.</text>
<text x="285.6" y="272.5">MATERIAL:</text>
<text x="330.1" y="272.5">N.º DE DIBUJO</text>
<text x="285.6" y="285.5">PESO:</text>
<text x="330.1" y="285.6">ESCALA:1:5</text>
<text x="374.5" y="285.6">HOJA 1 DE 1</text>
</g>
</svg>
